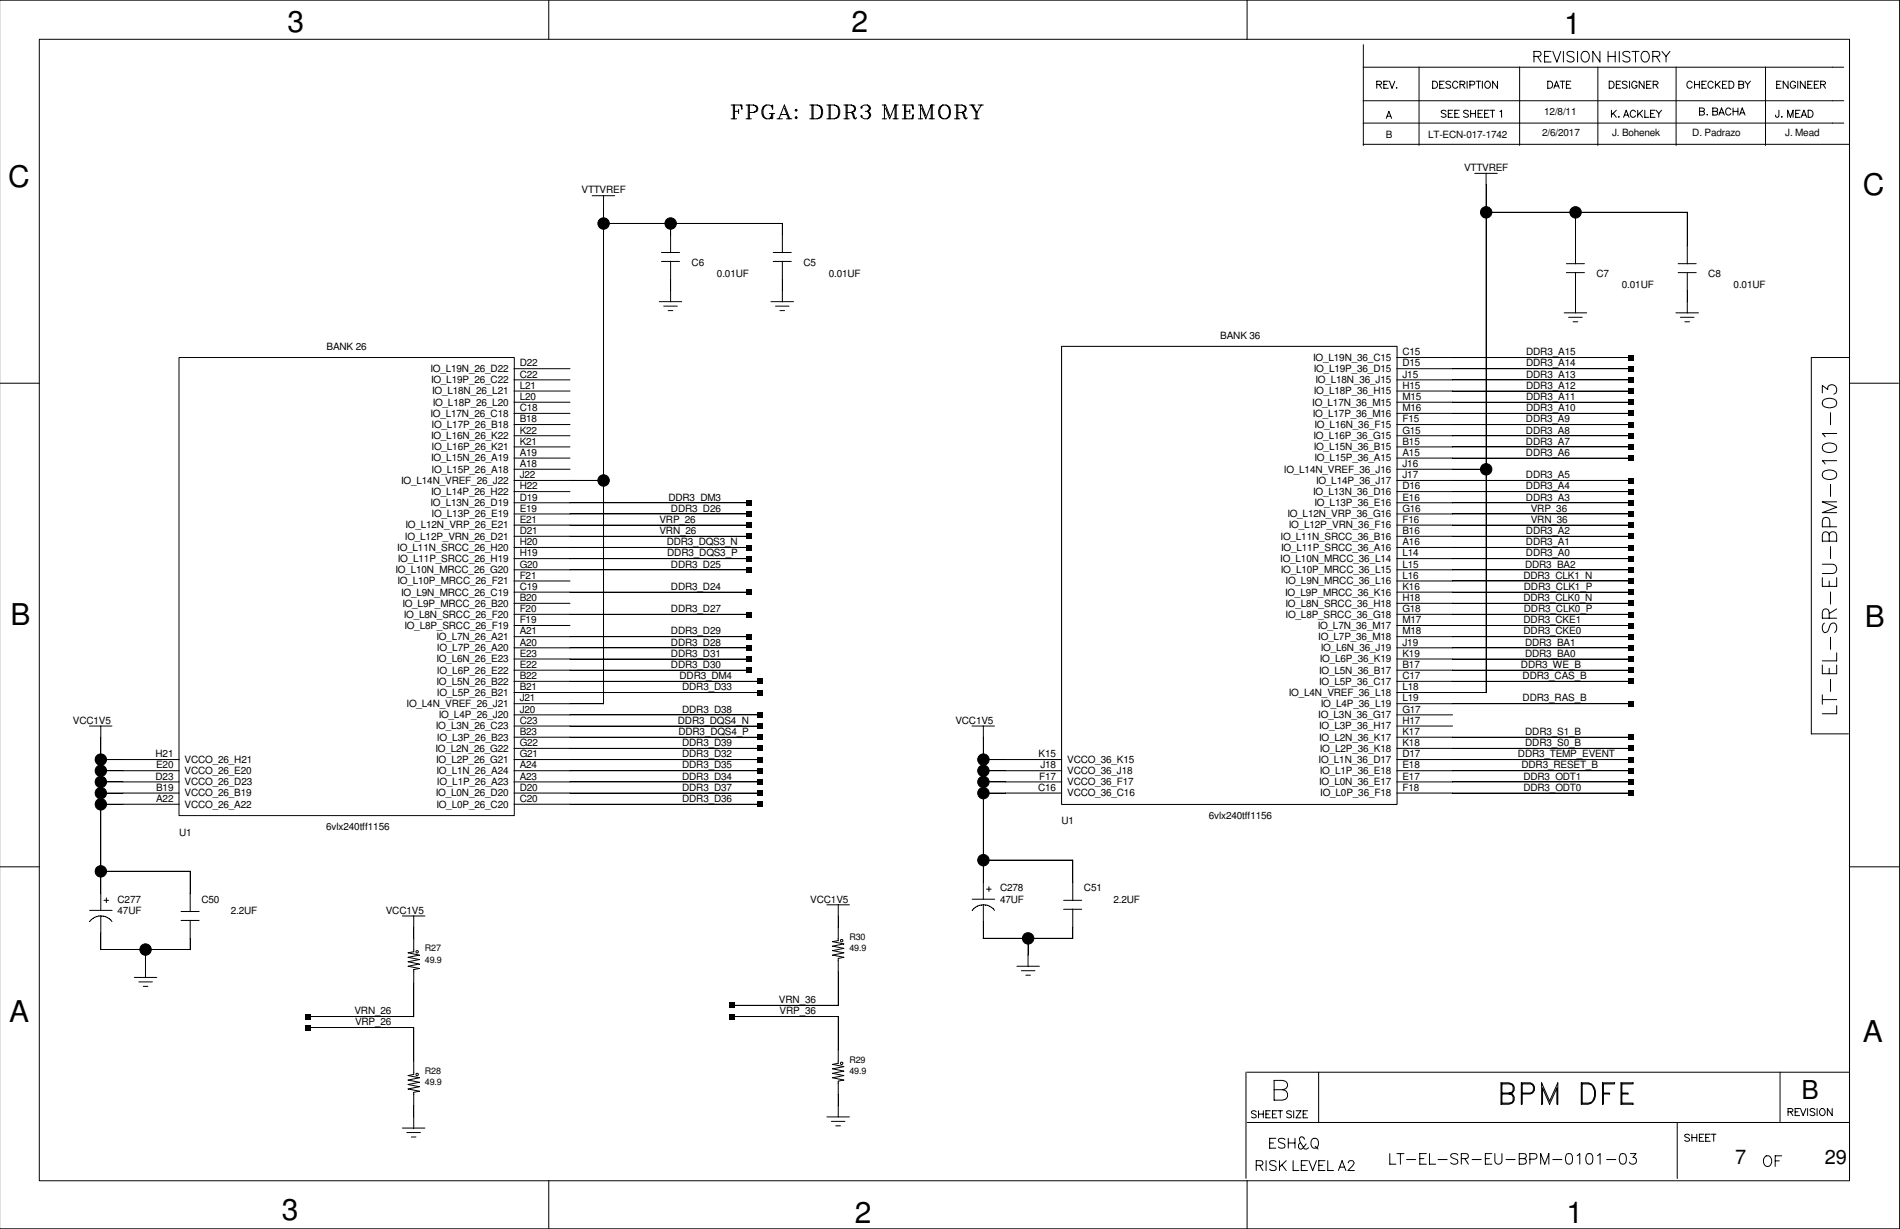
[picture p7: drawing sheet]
<svg xmlns="http://www.w3.org/2000/svg" width="432mm" height="279mm" viewBox="0 0 432 279" stroke-linecap="round" stroke-linejoin="round" font-family="sans-serif">
<path d="M.1 0h431.6v279.4h-431.6z" fill="none" stroke="#fff" stroke-width=".23"/>
<g fill="none" stroke="#000" stroke-width=".23">
<path d="M-.1 0h431.8v279.4h-431.8M8.9 8.9h411.4v259.5h-411.4zM124.7 0v9M283.4 0v9M309.8 15.3h109.2M309.8 10.2v22.9M312.9 19.2l.9-.1 .2-.3-.4-.3h-.7v1.6M313.4 19.2l.6 .9M314.5 19.2h.6M315.5 18.5h-1v1.6h1M315.8 18.5l.6 1.6 .6-1.6M317.3 20h.2z"/>
<path d="M322.5 15.2v17.9M325.6 18.5h.5a.85 .85 0 0 1 .6 .8 .85 .85 0 0 1-.6 .8h-.5zM327.2 19.2h.6M328.2 18.5h-1v1.6h1M329.7 18.7a.62 .62 0 0 0-1.1 .1l1.1 .8v.3l-.4 .2-.7-.2M331.3 18.8a.61 .61 0 0 0-.7-.3 .61 .61 0 0 0-.5 .6 .68 .68 0 0 0 .3 .8 .68 .68 0 0 0 .8 0l.1-.2M331.8 19.2l.9-.1 .2-.3-.4-.3h-.7v1.6M332.4 19.2l.5 .9M333.4 18.5v1.6M334.1 19.3l.9-.1 .2-.4-.4-.3h-.7v1.6M335.4 18.5h1.1M336 18.5v1.6"/>
<path d="M336.9 18.5v1.6M337.6 18.7a.75 .75 0 0 1 1.1 .2 .75 .75 0 0 1-.3 1.1 .75 .75 0 0 1-.9-.3 .75 .75 0 0 1 .1-1zM340.3 18.5v1.6l-1.1-1.6v1.6M345.4 15.2v17.9M348.6 12.8l1.4-.1a.59 .59 0 0 0 0-.9l-1.4-.1v2.4M349.4 12.8l.8 1.3M351 12.8h1M351.7 18.5h.6a.85 .85 0 0 1 .6 .8 .85 .85 0 0 1-.6 .8h-.6zM352.5 11.7h-1.5v2.4h1.5M352.9 11.7l.9 2.4 .9-2.4M353.4 19.6h.7M354.5 18.5h1.1"/>
<path d="M355.1 18.5v1.6M355.3 11.7v2.4M356 19.2h.6M357 18.5h-1v1.6h1M357.7 12a.92 .92 0 0 0-1.6 .2 1.57 1.57 0 0 0 1.4 .8 .61 .61 0 0 1 0 1 1.13 1.13 0 0 1-1.4-.2M358.5 11.7v2.4M359.8 11.8a1.18 1.18 0 0 1 1.4 .5 1.18 1.18 0 0 1-.3 1.5 .9 .9 0 0 1-1 .3 .9 .9 0 0 1-.6-.9 1.55 1.55 0 0 1 .5-1.4zM363.1 15.2v17.9M363.6 11.7v2.4l-1.6-2.4v2.4M365.5 12.8h1.6M365.5 11.7v2.4M365.7 18.5h.6a.85 .85 0 0 1 .5 .8 .85 .85 0 0 1-.5 .8h-.6z"/>
<path d="M367.1 11.7v2.4M367.3 19.2h.7M368 11.7v2.4M368.3 18.5h-1v1.6h1M369.8 18.7a.62 .62 0 0 0-1.1 .1l1.1 .8v.3l-.4 .2-.7-.2M370.3 18.5v1.6M370.4 12a.92 .92 0 0 0-1.6 .2 1.57 1.57 0 0 0 1.4 .8 .61 .61 0 0 1 0 1 1.13 1.13 0 0 1-1.4-.2M370.9 11.7h1.6M371.7 11.7v2.4M372 18.8a.61 .61 0 0 0-.7-.3 .61 .61 0 0 0-.5 .6 .68 .68 0 0 0 .3 .8 .68 .68 0 0 0 .8 0l.1-.4h-.4M373.4 11.8a1.18 1.18 0 0 1 1.4 .5 1.18 1.18 0 0 1-.2 1.5 .9 .9 0 0 1-1.1 .3 .9 .9 0 0 1-.5-.9 1.55 1.55 0 0 1 .4-1.4zM373.6 18.5v1.6l-1.1-1.6v1.6"/>
<path d="M374.2 19.2h.7M375.2 18.5h-1v1.6h1M375.6 12.8l1.4-.1a.59 .59 0 0 0 0-.9l-1.4-.1v2.4M375.7 19.2l.9-.1 .2-.3-.4-.3h-.7v1.6M376.3 19.2l.5 .9M376.4 12.8l.8 1.3M377.7 11.7l.9 1.1v1.3M379.5 11.7l-.9 1.1M380.9 15.2v17.9M384.6 18.8a.61 .61 0 0 0-.7-.3 .61 .61 0 0 0-.5 .6 .68 .68 0 0 0 .2 .8 .68 .68 0 0 0 .9 0l.1-.2M385.1 19.2h1.1M385.1 18.5v1.6"/>
<path d="M386.2 18.5v1.6M386.8 19.2h.6M387.8 18.5h-1v1.6h1M389.3 18.8a.61 .61 0 0 0-.7-.3 .61 .61 0 0 0-.4 .6 .68 .68 0 0 0 .2 .8 .68 .68 0 0 0 .9 0v-.2M389.8 18.5v1.6M390.2 19.1l.7 1M390.9 18.5l-1.1 1.1M391.5 19.2h.6M392.5 18.5h-1v1.6h1M392.9 18.5h.6a.85 .85 0 0 1 .6 .8 .85 .85 0 0 1-.6 .8h-.6zM395.2 19.2h.7l.3 .2 .1 .4-.4 .3h-.7v-1.6h.7l.3 .1v.5l-.3 .1M396.6 18.5l.6 .7v.9"/>
<path d="M397.8 18.5l-.6 .7M401.2 15.2v17.9M403.8 19.2h.6M404.8 18.5h-1v1.6h1M406.4 18.5v1.6l-1.1-1.6v1.6M408.1 18.8a.61 .61 0 0 0-.8-.3 .61 .61 0 0 0-.4 .6 .68 .68 0 0 0 .2 .8 .68 .68 0 0 0 .9 0l.1-.4h-.4M408.6 18.5v1.6M410.3 18.5v1.6l-1.1-1.6v1.6M410.8 19.2h.7M411.9 18.5h-1.1v1.6h1.1M412.3 19.2h.7M413.3 18.5h-1v1.6h1"/>
<path d="M413.8 19.2l.9-.1 .2-.3-.4-.3h-.7v1.6M414.3 19.2l.6 .9M166.2 23.9h2.4v.9l-.2-.9M166.2 27h1.2M166.7 23.9v3.1M166.9 25.3h1M166.9 23.9v3.1M167.9 24.8v1M169.5 23.9h1.7l.8 .2 .2 .5-.2 .7-.8 .3h-.9M169.5 27h1.3M170.1 23.9v3.1M170.3 23.9v3.1"/>
<path d="M171.2 23.9l.5 .2 .3 .5-.3 .7-.5 .3M174.1 23.9a2 2 0 0 0 0 3.1M174.8 25.8h1.3M175.3 26.3l-.5 .7M175.3 24.1l.3-.2v.9l-.3-.7a1.45 1.45 0 0 0-1.7 .1 1.45 1.45 0 0 0-.5 1.6 1.36 1.36 0 0 0 2.2 1M175.3 25.8v1.2M175.6 25.8v1.2M176.6 27h1.2M177 27l1.3-3.1 1.2 3.1M177.5 26h1.2M178.3 24.6l.9 2.4M178.7 27h1.3"/>
<path d="M180.7 26.8l.2-.3 .3 .3-.3 .2zM180.7 25.1l.2-.3 .3 .3-.3 .2zM184 23.9h1.7a1.41 1.41 0 0 1 1.2 1.9l-.4 1-.8 .2h-1.7M184.5 23.9v3.1M184.8 23.9v3.1M185.7 23.9a1.41 1.41 0 0 1 1 1.9l-.2 .7-.8 .5M187.9 23.9h1.7a1.41 1.41 0 0 1 1.2 1.9l-.4 1-.8 .2h-1.7M188.4 23.9v3.1M188.7 23.9v3.1M189.6 23.9a1.41 1.41 0 0 1 1 1.9l-.2 .7-.8 .5M191.8 23.9h1.7l.7 .2 .2 .5-.2 .7-.7 .3h-1M191.8 27h1.2"/>
<path d="M192.3 23.9v3.1M192.5 23.9v3.1M193.5 25.6l.5 .2 .4 1.2M193.5 25.6l.7 1.4 .5-.2M193.5 23.9l.5 .2 .2 .5-.2 .7-.5 .3M195.9 24.3v.3h-.2v-.3a1.31 1.31 0 0 1 2.2 .3l-.3 .5-.5 .2M196.6 25.3a.95 .95 0 0 1 1.3 1l-.3 .5a1.42 1.42 0 0 1-1.9-.3v-.2h.2v.2M197.1 25.3l.5 .7-.5 1M197.1 23.9l.5 .7-.5 .7M200.5 27h1M200.5 23.9h.8l.9 2.4M201 23.9v3.1"/>
<path d="M202.9 27h1.2M203.4 23.9h.7M203.4 23.9v3.1M203.4 23.9l-1.2 3.1-.9-2.4M203.7 23.9v3.1M205.1 27h2.4v-1l-.2 1M205.1 23.9h2.4v.9l-.2-.9M205.6 23.9v3.1M205.8 25.3h1M205.8 23.9v3.1M206.8 24.8v1M208.7 27h1"/>
<path d="M208.7 23.9h.8l.9 2.4M209.2 23.9v3.1M211.2 27h1.1M211.6 23.9h.7M211.6 23.9v3.1M211.6 23.9l-1.2 3.1-.9-2.4M211.9 23.9v3.1M213.6 24.3a1.43 1.43 0 0 1 1.8-.3 1.43 1.43 0 0 1 .6 1.8 1.4 1.4 0 0 1-1.8 1.2 1.4 1.4 0 0 1-.9-1.9zM214.3 23.9a2 2 0 0 0 0 3.1M215 23.9a1.93 1.93 0 0 1 0 3.1M216.9 23.9h1.7l.8 .2 .2 .5-.2 .7-.8 .3h-.9M216.9 27h1.2"/>
<path d="M217.4 23.9v3.1M217.7 23.9v3.1M218.6 25.6l.5 .2 .5 1.2M218.6 25.6l.8 1.4 .4-.2M218.6 23.9l.5 .2 .3 .5-.3 .7-.5 .3M220.3 23.9h1.3M220.8 23.9l1 1.7v1.4M221.1 23.9l.9 1.7M221.3 27h1.2M222.3 23.9h1.2M223 23.9l-1 1.7v1.4M309.8 28h109.2"/>
<path d="M309.8 22.9h109.2M309.8 32.8h110.5M315 26.9l.6-1.6 .7 1.6M315.3 26.4h.7M328.6 25.3a.62 .62 0 0 0-1.1 .1l1.1 .8v.3l-.3 .2-.8-.2M329.1 25.8h.7M330.2 25.1h-1.1v1.6h1.1M330.6 25.8h.7M331.6 25.1h-1v1.6h1M333.7 25.3a.62 .62 0 0 0-1.1 .1l1.1 .8v.3l-.4 .2-.7-.2M334.2 25.8h1.1M334.2 25.1v1.6"/>
<path d="M335.2 39.4h5.1M335.3 25.1v1.6M335.9 25.8h.6M336.9 25.1h-1v1.6h1M337.4 25.8h.6M337.7 39.4v118.1M338.4 25.1h-1v1.6h1M338.6 25.1h1.1M339.2 25.1v1.6M340.9 25.4l.3-.3v1.6M353.1 20.1l.6-1.6 .7 1.6M366.2 25.1v1.6"/>
<path d="M366.6 25.7l.7 1M367.3 25.1l-1.1 1.1M367.8 26.6h.2zM369 26.7l.6-1.6 .6 1.6M369.2 26.2h.8M371.7 25.4a.61 .61 0 0 0-.7-.3 .61 .61 0 0 0-.5 .6 .68 .68 0 0 0 .2 .8 .68 .68 0 0 0 .9 0l.1-.2M372.2 25.1v1.6M372.6 25.7l.7 1M373.3 25.1l-1.1 1.1M373.8 25.1v1.6h.9M375.1 25.8h.7M376.1 25.1h-1v1.6h1"/>
<path d="M376.4 25.1l.6 .7v.9M377.6 25.1l-.6 .7M386.2 25.3h.8l.3 .2v.4l-.3 .3h-.8v-1.6h.8l.3 .1v.3l-.3 .3M387.9 26.1h.2zM389.3 25.3h.7l.3 .2 .1 .4-.4 .3h-.7v-1.6h.7l.3 .1v.5l-.3 .1M390.7 26.2l.5-1.6 .7 1.6M390.9 25.7h.7M393.4 24.9a.61 .61 0 0 0-.7-.4 .61 .61 0 0 0-.5 .7 .68 .68 0 0 0 .2 .8 .68 .68 0 0 0 .9 0l.1-.2M393.9 24.6v1.6M393.9 25.3h1.1M395 24.6v1.6M395.4 26.2l.5-1.6 .7 1.6"/>
<path d="M395.6 25.7h.7M404.3 25.1l-.1 1.4-.2 .2-.4-.2-.1-.3M404.9 26.6h.1zM406.3 26.7v-1.6l.6 1.6 .6-1.6v1.6M408.1 25.8h.6M409.1 25.1h-1v1.6h1M409.4 26.7l.6-1.6 .6 1.6M409.6 26.2h.7M410.9 25.1h.6a.85 .85 0 0 1 .5 .8 .85 .85 0 0 1-.5 .8h-.6zM134.6 44.5h5.1M137.1 50.8h40.7v6.6M137.2 44.4v115.6h-20.4"/>
<path d="M150.3 59.4h4.1M150.3 57.4h4.1M152.4 50.8v6.6M152.4 59.4v9.2M175.7 59.4h4.1M175.7 57.4h4.1M177.8 59.4v9.2M337.7 48.3h45.8v11.7M356 59.9h4.1M358.1 48.3v11.7M381.4 59.9h4.1M149.8 68.6h5.1"/>
<path d="M150.8 69.6h3.1M151.8 70.6h1.1M175.2 68.6h5.1M176.2 69.6h3.1M177.2 70.6h1.1M241.3 78.7h76.2v104.2h-76.2zM355.5 71.1h5.1M356 62h4.1M356.5 72.1h3.1M357.5 73.2h1.1M358.1 61.9v9.3M380.9 71.1h5.1"/>
<path d="M381.4 62h4.1M381.9 72.1h3.1M382.9 73.2h1.1M383.5 61.9v9.3M-.1 87.1h9.1M40.7 81.3h76.2v104.1h-76.2zM116.8 99.1h12.7M116.8 96.5h12.7M116.8 94h12.7M116.8 91.4h12.7M116.8 88.9h12.7M116.8 86.4h12.7"/>
<path d="M116.8 83.8h12.7M317.4 81.3h53.4M317.4 99.1h53.4M317.4 96.5h53.4M317.4 94h53.4M317.4 91.4h53.4M317.4 88.9h53.4M317.4 86.4h53.4M317.4 83.8h53.4M414.1 89.3v-1.7l1.3 1a1.05 1.05 0 0 1 1.2-1.2 1.05 1.05 0 0 1 .8 1.5l-.2 .4-.4 .3M414.3 91a2.48 2.48 0 0 1 2.9 0 1.01 1.01 0 0 1-.4 1.5 2.58 2.58 0 0 1-2.5-.3l-.2-.4zM416 93.8v2.8"/>
<path d="M417.4 98.6h-3.3l.7 .7M420.3 87.1h11.2M420.3 81.3h-8.7v85.6M116.8 119.4h53.4M116.8 116.8h53.4M116.8 114.3h53.4M116.8 111.8h12.7M116.8 109.2h20.4M116.8 106.7h12.7M116.8 104.1h12.7M116.8 101.6h12.7M317.4 119.4h53.4"/>
<path d="M317.4 116.8h53.4M317.4 114.3h53.4M317.4 111.8h53.4M317.4 109.2h53.4M317.4 106.7h20.3M317.4 104.1h53.4M317.4 101.6h53.4M414.3 107.3a2.48 2.48 0 0 1 2.9 0 1.01 1.01 0 0 1-.4 1.5 2.58 2.58 0 0 1-2.5-.3l-.2-.4zM414.3 101.2a2.48 2.48 0 0 1 2.9 0 1.01 1.01 0 0 1-.4 1.5 2.58 2.58 0 0 1-2.5-.3l-.2-.5zM415.8 119.8l-.1-1.9a.88 .88 0 0 0-.9-.3 .88 .88 0 0 0-.7 .8v1.4h3.3M416 110.1v2.8M417.4 104.7h-3.3l.7 .8"/>
<path d="M417.4 114.1h-3.3l3.3 1.2-3.3 1.2h3.3M116.8 139.7h53.4M116.8 137.2h12.7M116.8 134.6h53.4M116.8 132.1h12.7M116.8 129.5h53.4M116.8 127h53.4M116.8 124.5h53.4M116.8 121.9h53.4M317.4 139.7h53.4M317.4 137.2h53.4M317.4 134.6h53.4"/>
<path d="M317.4 132.1h53.4M317.4 129.5h53.4M317.4 127h53.4M317.4 124.5h53.4M317.4 121.9h53.4M414.1 128.3h2.4a1.07 1.07 0 0 1 .9 1 1.07 1.07 0 0 1-.9 1.1h-2.4M414.1 131.3v2h3.3v-2M415.7 121.7l-.2-.5a.76 .76 0 0 0-1.2 0l-.2 .5v1.3h3.3v-1.3a.85 .85 0 0 0-.8-.8 .85 .85 0 0 0-.9 .8v1.3M415.7 132.1v1.2M416 124.2v2.8M416 134.6v2.7M417.4 138.4l-1.7 1.1"/>
<path d="M116.8 157.4h55.9M116.8 154.9h55.9M116.8 152.4h53.4M116.8 149.8h53.4M116.8 147.3h53.4M116.8 144.7h53.4M116.8 142.2h12.7M317.4 160h53.4M317.4 157.4h20.3M317.4 154.9h53.4M317.4 152.4h53.4M317.4 149.8h53.4"/>
<path d="M317.4 147.3h53.4M317.4 144.7h53.4M317.4 142.2h53.4M414.1 151.2v2h3.3v-2M414.1 159h3.3M414.1 157.9v2.2M414.6 141.6a1.41 1.41 0 0 0 0 2.2 .86 .86 0 0 0 .9-.6l.3-.9a.8 .8 0 0 1 .6-.6 .8 .8 0 0 1 .8 .2 1.46 1.46 0 0 1-.3 1.9M415.7 140.5v-1.3l-.2-.5a.76 .76 0 0 0-1.2 0l-.2 .5v1.3h3.3M415.7 151.9v1.3M416 144.9v2.7M416 154.4v2.8M417.4 148.4v1.8h-3.3"/>
<path d="M20.3 165.1h5.1M22.9 177.8h17.8M22.9 175.2h17.8M22.9 172.7h17.8M22.9 165v42M116.8 165.1h55.9M116.8 177.8h55.9M116.8 175.2h55.9M116.8 172.7h55.9M116.8 170.1h55.9M116.8 167.6h55.9M116.8 162.5h55.9"/>
<path d="M220.9 165.1h5.1M223.4 177.8h17.9M223.4 175.2h17.9M223.4 172.7h17.9M223.5 165v39.5M317.4 165.1h12.7M317.4 177.8h53.4M317.4 175.2h53.4M317.4 172.7h53.4M317.4 170.1h53.4M317.4 167.6h53.4M317.4 162.5h12.7"/>
<path d="M411.6 166.8h8.5M417.4 160.4v1.9h-3.3M-.1 197.1h9.1M22.9 198.1h20.3v9.2M22.9 182.8h17.8M22.9 180.3h17.8M116.8 182.8h55.9M116.8 180.3h55.9M223.4 195.5h20.4v9.2M223.4 180.3h17.9M317.4 180.3h53.4M420.3 197.1h11.4"/>
<path d="M20.4 207h5.1M22.4 208.2h.5a3.1 3.1 0 0 1 2.5 1.3M22.5 208.2l-1 .3-1.1 1M22.9 215.9h20.3M22.9 208.2v7.7M23.6 204.7h1.1M24.2 204.1v1.1M33.1 215.9v6.3M41.1 209.3h4.2M41.1 207.2h4.2M43.2 209.2v6.7M91.4 208.2h5.2"/>
<path d="M94 208.2v8.2M94 216.4l-1.2 .2 2.5 .5-2.5 .5 2.5 .5-2.5 .6 2.5 .5-2.5 .5 2.5 .5-1.3 .2v10.7M187.9 205.7h5.1M190.5 205.7v8.2M190.5 213.8l-1.3 .3 2.6 .5-2.6 .5 2.6 .5-2.6 .5 2.6 .5-2.6 .5 2.6 .5-1.3 .3v10.7M220.9 204.4h5.2M220.9 207a3.2 3.2 0 0 1 5.1 0M223.5 205.7v7.7l20.3-.1v-6.6M224.2 202.1h1.1M224.7 201.6v1M231.1 219.7h5.1M233.6 213.3v6.4"/>
<path d="M241.7 206.7h4.1M241.7 204.7h4.1M30.5 222.2h5.1M31.5 223.2h3.1M32.6 224.2h1M69.8 233.6h24.2v10.7M69.8 231.1h24.2M166.3 231.1h24.2v10.7l-1.3 .2 2.6 .5-2.6 .5 2.6 .5-2.6 .5 2.6 .5-2.6 .5 2.6 .5-1.3 .3v8.2M166.3 228.6h24.2M232.1 220.7h3.1M233.1 221.7h1.1M91.4 256.5h5.2"/>
<path d="M92.5 257.5h3M93.5 258.5h1M94 244.3l-1.2 .2 2.5 .5-2.5 .5 2.5 .5-2.5 .5 2.5 .6-2.5 .5 2.5 .5-1.3 .2v8.2M187.9 253.9h5.1M188.9 254.9h3.1M189.9 255.9h1.1M283.2 243.7v24.2M283.4 255.2h136.9M283.4 243.8h136.9M285.5 252.8a.62 .62 0 0 0-1.1 .1l1.1 .8v.2l-.4 .2-.7-.2M286 252.5v1.6M286 253.3h1.1"/>
<path d="M287.1 252.5v1.6M287.7 253.3h.6M288.5 259.8h.9M288.7 252.5h-1v1.6h1M289.2 253.3h.6M289.6 247.7h1.9a1.19 1.19 0 0 1 1.1 1.2 1.19 1.19 0 0 1-1.1 1.2h-1.9v-4.5h1.9l.6 .2a.98 .98 0 0 1 0 1.7l-.6 .2M289.9 258.8h-1.4v2.2h1.4M290.2 252.5h-1v1.6h1M290.4 252.5h1.1M291 252.5v1.6M292 259.1a.85 .85 0 0 0-1.5 .2l.2 .3 1.1 .5a.56 .56 0 0 1 0 .8 1.08 1.08 0 0 1-1.3-.2M292.8 259.8h1.5"/>
<path d="M292.8 258.8v2.2M293.5 252.8a.62 .62 0 0 0-1.1 .1l1.1 .8v.2l-.4 .2-.7-.2M294 252.5v1.6M294.3 258.8v2.2M294.6 252.5h1.1l-1.1 1.6h1.1M295.5 259.8l-.4 .5v.5l.4 .4 .6-.2 .7-.9M296.2 253.3h.6M296.5 259l-.5-.6h-.3l-.4 .4 .1 .7 1 1.7h.5l.5-.3M297.2 252.5h-1v1.6h1M298.2 259.1a.83 .83 0 0 1 .9-.3 .83 .83 0 0 1 .5 .8 .99 .99 0 0 1-.2 1.1 .99 .99 0 0 1-1 .2 1.46 1.46 0 0 1-.2-1.8zM299.7 243.8v11.4M341.3 248.5h1.6a1.27 1.27 0 0 1 1.2 .9 1.27 1.27 0 0 1-.4 1.4l-.8 .2h-1.8v-4.8h1.8a1.29 1.29 0 0 1 1.2 .9 1.29 1.29 0 0 1-.4 1.4l-.8 .2"/>
<path d="M342.9 248.5l.8-.3 .2-.4v-.7l-.2-.5-.8-.2h-1.6v4.4h1.6l.8-.2 .2-.5v-.7l-.2-.4-.8-.3h-1.6M345.9 248.5h1.9l.5-.3 .2-.4v-.7l-.2-.5-.5-.2h-1.9v4.6h-.2v-4.8h2.1a1.31 1.31 0 0 1 1 1.2 1.31 1.31 0 0 1-1 1.3h-1.9M350.4 246.2l1.8 4.1 1.8-4.1v4.8h-.2v-3.6l-1.6 3.6-1.6-3.6v3.6h-.2zM359.4 246.2h1.6a2.64 2.64 0 0 1 1.1 4.1l-.4 .5-.7 .2h-1.6zM359.6 246.4h1.4a1.62 1.62 0 0 1 1.4 1.6 2.93 2.93 0 0 1-.7 2.6l-.7 .2h-1.4zM364.2 246.2h2.7v.2h-2.5v4.6h-.2zM364.4 248.5h1.4v.2h-1.4M368.4 246.2h2.7v.2h-2.5v4.4h2.5v.2h-2.7zM368.6 248.5h1.4v.2h-1.4M381.2 255.2v12.7M384 258.1a.62 .62 0 0 0-1.1 .1l1.1 .8v.2l-.4 .3-.7-.3M384.5 257.9v1.6"/>
<path d="M384.5 258.6h1.1M385.6 257.9v1.6M386.2 258.6h.6M387.2 257.9h-1v1.6h1M387.6 258.6h.7M388.7 257.9h-1.1v1.6h1.1M388.9 257.9h1.1M389.5 257.9v1.6M404.5 243.8v11.2M406.4 252.8l.9-.1 .2-.4-.4-.3h-.7v1.6M406.9 252.8l.6 .8M408 252.8h.6"/>
<path d="M409 252h-1v1.6h1M409.2 252l.6 1.6 .6-1.6M410.8 252v1.6M412.5 252.3a.62 .62 0 0 0-1.1 .1l1.1 .8v.2l-.4 .2-.7-.2M413 252v1.6M413.7 252.3a.75 .75 0 0 1 1.1 .2 .75 .75 0 0 1-.4 1 .75 .75 0 0 1-.9-.3 .75 .75 0 0 1 .2-.9zM416.4 252v1.6l-1.1-1.6v1.6M124.7 268.4v11M283.4 268.4v11M285.5 264.9h1a.58 .58 0 0 0 .5-.6l-.2-.4h-1.3v2.2M286.3 264.9l.7 1.2M287.7 263.9v2.2"/>
<path d="M290 264.2a.85 .85 0 0 0-1.5 .2l.3 .3 1 .4a.56 .56 0 0 1 0 .9 1.08 1.08 0 0 1-1.3-.2M290.8 263.9v2.2M291.3 264.8l1 1.3M292.3 263.9l-1.5 1.4M293.9 263.9v2.2h1.3M295.7 264.9h.9M297.1 263.9h-1.4v2.2h1.4M297.5 263.9l.8 2.2 .9-2.2M298.9 260.6l.7 .6M299.7 264.9h.9M301.1 263.9h-1.4v2.2h1.4M301.8 263.9v2.2h1.3"/>
<path d="M304.2 266.1l.8-2.2 .9 2.2M304.5 265.3h1.1M306.4 264.4l.4-.5h.7a.51 .51 0 0 1 .1 .8l-1.3 1.4h1.5M315.8 262.3v2.4h1.4M317.5 262.3h1.6M318.3 262.3v2.4M319.7 263.6h2M322.7 263.4h.9M324.1 262.3h-1.4v2.4h1.4M324.9 262.3v2.4h1.4M326.8 263.6h2.1M331.3 262.6a.92 .92 0 0 0-1.6 .2 1.57 1.57 0 0 0 1.4 .8 .61 .61 0 0 1 0 .9 1.13 1.13 0 0 1-1.4-.2"/>
<path d="M332.1 263.4l1.4-.1a.59 .59 0 0 0 0-1h-1.4v2.4M332.9 263.4l.8 1.3M334.6 263.6h2M337.6 263.4h.9M339 262.3h-1.4v2.4h1.4M339.7 262.3v1.7a.81 .81 0 0 0 .8 .7 .81 .81 0 0 0 .8-.7v-1.7M342.3 263.6h2M345.3 263.4l1.4 .1a.67 .67 0 0 1 0 1l-1.4 .2v-2.4h1.4a.61 .61 0 0 1 0 1l-.4 .1M347.7 263.5h1a.67 .67 0 0 0 .6-.4 .67 .67 0 0 0-.2-.8h-1.4v2.4M350.1 264.7v-2.4l1 2.4 .9-2.4v2.4M352.9 263.6h2.1M356.1 262.3a.86 .86 0 0 1 1.2 .4 2.14 2.14 0 0 1-.3 1.8 .77 .77 0 0 1-1.1-.3 2.01 2.01 0 0 1 .2-1.9z"/>
<path d="M358.4 262.7l.6-.4v2.4M360.7 262.3a.86 .86 0 0 1 1.2 .4 2.14 2.14 0 0 1-.2 1.8 .77 .77 0 0 1-1.2-.3 2.01 2.01 0 0 1 .2-1.9zM363.1 262.7l.5-.4v2.4M365.1 263.6h2.1M368.3 262.3a.86 .86 0 0 1 1.2 .4 2.14 2.14 0 0 1-.2 1.8 .77 .77 0 0 1-1.2-.3 2.01 2.01 0 0 1 .2-1.9zM370.5 262.3h1.3l-.7 .8a.82 .82 0 0 1 .6 1.4 .82 .82 0 0 1-1.4-.3M401.2 262.8a1.18 1.18 0 0 1 1.4 .6 1.18 1.18 0 0 1-.2 1.4 .9 .9 0 0 1-1 .3 .9 .9 0 0 1-.6-.9 1.55 1.55 0 0 1 .4-1.4zM403.4 263.9h1M404.9 262.8h-1.5v2.4"/>
<circle cx="137.2" cy="50.8" r="1.3"/>
<circle cx="152.4" cy="50.8" r="1.3"/>
<circle cx="337.8" cy="48.3" r="1.3"/>
<circle cx="358.1" cy="48.3" r="1.3"/>
<circle cx="137.2" cy="109.2" r="1.3"/>
<circle cx="337.8" cy="106.7" r="1.3"/>
<circle cx="22.9" cy="172.7" r="1.3"/>
<circle cx="22.9" cy="177.8" r="1.3"/>
<circle cx="22.9" cy="175.2" r="1.3"/>
<circle cx="223.5" cy="177.8" r="1.3"/>
<circle cx="223.5" cy="175.2" r="1.3"/>
<circle cx="223.5" cy="172.7" r="1.3"/>
<circle cx="22.9" cy="180.3" r="1.3"/>
<circle cx="22.9" cy="182.9" r="1.3"/>
<circle cx="22.9" cy="198.1" r="1.3"/>
<circle cx="223.5" cy="180.3" r="1.3"/>
<circle cx="223.5" cy="195.6" r="1.3"/>
<circle cx="33.1" cy="215.9" r="1.3"/>
<circle cx="94.8" cy="216.4" r=".29"/>
<circle cx="191.3" cy="213.8" r=".29"/>
<circle cx="233.7" cy="213.3" r="1.3"/>
<circle cx="94.8" cy="244.3" r=".29"/>
<circle cx="191.3" cy="241.7" r=".29"/>
</g>
<g fill="#000">
<path d="M370.1 95.9h1.3v1.3h-1.3zM370.1 88.3h1.3v1.3h-1.3zM370.1 85.7h1.3v1.3h-1.3zM370.1 83.2h1.3v1.3h-1.3zM370.1 80.6h1.3v1.4h-1.3zM370.1 98.4h1.3v1.3h-1.3zM370.1 90.8h1.3v1.3h-1.3zM370.1 93.3h1.3v1.4h-1.3zM169.5 116.2h1.4v1.3h-1.4zM169.5 113.7h1.4v1.3h-1.4zM169.5 118.7h1.4v1.4h-1.4zM370.1 111.1h1.3v1.3h-1.3z"/>
<path d="M370.1 103.5h1.3v1.3h-1.3zM370.1 101h1.3v1.3h-1.3zM370.1 113.7h1.3v1.3h-1.3zM370.1 108.6h1.3v1.3h-1.3zM370.1 118.7h1.3v1.4h-1.3zM370.1 116.2h1.3v1.3h-1.3zM169.5 134h1.4v1.3h-1.4zM169.5 128.9h1.4v1.3h-1.4zM169.5 139.1h1.4v1.2h-1.4zM169.5 126.4h1.4v1.3h-1.4zM169.5 123.8h1.4v1.3h-1.4zM169.5 121.3h1.4v1.3h-1.4z"/>
<path d="M370.1 126.4h1.3v1.3h-1.3zM370.1 123.8h1.3v1.3h-1.3zM370.1 121.3h1.3v1.3h-1.3zM370.1 139.1h1.3v1.2h-1.3zM370.1 136.5h1.3v1.3h-1.3zM370.1 134h1.3v1.3h-1.3zM370.1 131.4h1.3v1.4h-1.3zM370.1 128.9h1.3v1.3h-1.3zM169.5 146.6h1.4v1.4h-1.4zM169.5 144.1h1.4v1.3h-1.4zM169.5 151.7h1.4v1.3h-1.4zM169.5 149.2h1.4v1.3h-1.4z"/>
<path d="M172.1 156.8h1.3v1.3h-1.3zM172.1 154.3h1.3v1.3h-1.3zM370.1 144.1h1.3v1.3h-1.3zM370.1 141.6h1.3v1.3h-1.3zM370.1 154.3h1.3v1.3h-1.3zM370.1 151.7h1.3v1.3h-1.3zM370.1 159.3h1.3v1.4h-1.3zM370.1 149.2h1.3v1.3h-1.3zM370.1 146.6h1.3v1.4h-1.3zM172.1 174.6h1.3v1.3h-1.3zM172.1 169.5h1.3v1.3h-1.3zM172.1 177.1h1.3v1.3h-1.3z"/>
<path d="M172.1 161.9h1.3v1.3h-1.3zM172.1 179.7h1.3v1.3h-1.3zM172.1 172h1.3v1.4h-1.3zM172.1 164.4h1.3v1.3h-1.3zM172.1 167h1.3v1.3h-1.3zM370.1 172h1.3v1.4h-1.3zM370.1 169.5h1.3v1.3h-1.3zM370.1 167h1.3v1.3h-1.3zM370.1 177.1h1.3v1.3h-1.3zM370.1 179.7h1.3v1.3h-1.3zM370.1 174.6h1.3v1.3h-1.3zM172.1 182.2h1.3v1.3h-1.3z"/>
<path d="M69.3 233h1.3v1.3h-1.3zM69.3 230.5h1.3v1.3h-1.3zM165.7 227.9h1.3v1.3h-1.3zM165.7 230.5h1.3v1.3h-1.3z"/>
</g>
<g fill="#000">
<circle cx="137.2" cy="50.8" r="1.31"/>
<circle cx="152.4" cy="50.8" r="1.31"/>
<circle cx="337.7" cy="48.3" r="1.31"/>
<circle cx="358.1" cy="48.3" r="1.31"/>
<circle cx="137.2" cy="109.2" r="1.31"/>
<circle cx="337.7" cy="106.7" r="1.31"/>
<circle cx="22.9" cy="172.7" r="1.31"/>
<circle cx="22.9" cy="175.2" r="1.31"/>
<circle cx="22.9" cy="177.8" r="1.31"/>
<circle cx="223.5" cy="175.2" r="1.31"/>
<circle cx="223.5" cy="172.7" r="1.31"/>
<circle cx="223.5" cy="177.8" r="1.31"/>
<circle cx="22.9" cy="180.3" r="1.31"/>
<circle cx="22.9" cy="182.8" r="1.31"/>
<circle cx="22.9" cy="198.1" r="1.31"/>
<circle cx="223.5" cy="180.3" r="1.31"/>
<circle cx="223.5" cy="195.5" r="1.31"/>
<circle cx="33.1" cy="215.9" r="1.31"/>
<circle cx="233.6" cy="213.3" r="1.31"/>
</g>
<g font-size="6.8">
<text x="65.3" y="7.2">3</text>
<text x="193.5" y="7.2">2</text>
<text x="355.5" y="7.7">1</text>
<text x="1.9" y="42.5">C</text>
<text x="423.3" y="44.3">C</text>
<text x="2.4" y="142">B</text>
<text x="423.8" y="142.5">B</text>
<text x="2.1" y="232.4">A</text>
<text x="423.3" y="236.9">A</text>
<text x="64.1" y="277.3">3</text>
<text x="194.3" y="278.1">2</text>
<text x="356" y="278.1">1</text>
</g>
<text font-size="5.9" x="409.4" y="249.8">B</text>
<g font-size="4.5">
<text x="394.4" y="264.6">7</text>
<text x="414.7" y="264.6">29</text>
</g>
<g font-size="2.3">
<text x="350.9" y="26.2">12/8/11</text>
<text x="315" y="31.3">B</text>
<text x="324.6" y="31.3">LT-ECN-017-1742</text>
<text x="350.5" y="31">2/6/2017</text>
<text x="366.4" y="31">J. Bohenek</text>
<text x="384.6" y="31">D. Padrazo</text>
<text x="405.7" y="31">J. Mead</text>
<text x="332.7" y="38.9">VTTVREF</text>
<text x="132.2" y="44">VTTVREF</text>
<text x="157.2" y="60.5">C6</text>
<text x="162.9" y="63">0.01UF</text>
<text x="182.6" y="60.5">C5</text>
<text x="188.3" y="63">0.01UF</text>
<text x="362.8" y="63">C7</text>
<text x="368.6" y="65.5">0.01UF</text>
<text x="388.2" y="63">C8</text>
<text x="394" y="65.5">0.01UF</text>
<text x="277.3" y="77">BANK 36</text>
<text x="74.2" y="79.5">BANK 26</text>
<text x="118.1" y="83.3">D22</text>
<text x="298.4" y="82">IO_L19N_36_C15</text>
<text x="318.7" y="80.8">C15</text>
<text x="318.7" y="83.3">D15</text>
<text x="346.8" y="83.3">DDR3_A14</text>
<text x="346.8" y="80.8">DDR3_A15</text>
<text x="97.8" y="84.6">IO_L19N_26_D22</text>
<text x="98" y="87.1">IO_L19P_26_C22</text>
<text x="98.2" y="89.7">IO_L18N_26_L21</text>
<text x="118.1" y="85.9">C22</text>
<text x="118.1" y="88.4">L21</text>
<text x="298.6" y="89.7">IO_L18P_36_H15</text>
<text x="298.6" y="84.6">IO_L19P_36_D15</text>
<text x="299" y="87.1">IO_L18N_36_J15</text>
<text x="318.7" y="85.9">J15</text>
<text x="318.7" y="88.4">H15</text>
<text x="346.8" y="88.4">DDR3_A12</text>
<text x="346.8" y="85.9">DDR3_A13</text>
<text x="97.8" y="94.7">IO_L17N_26_C18</text>
<text x="98.3" y="92.2">IO_L18P_26_L20</text>
<text x="118.1" y="90.9">L20</text>
<text x="118.1" y="93.5">C18</text>
<text x="298.2" y="92.2">IO_L17N_36_M15</text>
<text x="298.4" y="94.7">IO_L17P_36_M16</text>
<text x="318.7" y="90.9">M15</text>
<text x="318.7" y="93.5">M16</text>
<text x="346.8" y="90.9">DDR3_A11</text>
<text x="346.8" y="93.5">DDR3_A10</text>
<text x="98" y="99.8">IO_L16N_26_K22</text>
<text x="98.1" y="97.3">IO_L17P_26_B18</text>
<text x="118.1" y="96">B18</text>
<text x="118.1" y="98.6">K22</text>
<text x="118.1" y="101.1">K21</text>
<text x="298.5" y="99.8">IO_L16P_36_G15</text>
<text x="298.7" y="97.3">IO_L16N_36_F15</text>
<text x="318.7" y="96">F15</text>
<text x="318.7" y="98.6">G15</text>
<text x="318.7" y="101.1">B15</text>
<text x="346.8" y="96">DDR3_A9</text>
<text x="346.8" y="98.6">DDR3_A8</text>
<text x="346.8" y="101.1">DDR3_A7</text>
<text x="98" y="104.9">IO_L15N_26_A19</text>
<text x="98.1" y="107.4">IO_L15P_26_A18</text>
<text x="98.1" y="102.4">IO_L16P_26_K21</text>
<text x="118.1" y="103.6">A19</text>
<text x="118.1" y="106.2">A18</text>
<text x="291.8" y="107.4">IO_L14N_VREF_36_J16</text>
<text x="298.6" y="102.4">IO_L15N_36_B15</text>
<text x="298.7" y="104.9">IO_L15P_36_A15</text>
<text x="318.7" y="103.6">A15</text>
<text x="318.7" y="106.2">J16</text>
<text x="346.8" y="103.6">DDR3_A6</text>
<text x="91.2" y="110">IO_L14N_VREF_26_J22</text>
<text x="98" y="112.5">IO_L14P_26_H22</text>
<text x="118.1" y="108.7">J22</text>
<text x="118.1" y="111.3">H22</text>
<text x="118.1" y="113.8">D19</text>
<text x="151.9" y="113.8">DDR3_DM3</text>
<text x="298.4" y="112.5">IO_L13N_36_D16</text>
<text x="299.1" y="110">IO_L14P_36_J17</text>
<text x="318.7" y="108.7">J17</text>
<text x="318.7" y="111.3">D16</text>
<text x="318.7" y="113.8">E16</text>
<text x="346.8" y="111.3">DDR3_A4</text>
<text x="346.8" y="113.8">DDR3_A3</text>
<text x="346.8" y="108.7">DDR3_A5</text>
<text x="97.8" y="115.1">IO_L13N_26_D19</text>
<text x="98.1" y="117.6">IO_L13P_26_E19</text>
<text x="118.1" y="116.3">E19</text>
<text x="118.1" y="118.9">E21</text>
<text x="149.9" y="118.9">VRP_26</text>
<text x="152.5" y="116.3">DDR3_D26</text>
<text x="292.6" y="117.6">IO_L12N_VRP_36_G16</text>
<text x="298.7" y="115.1">IO_L13P_36_E16</text>
<text x="318.7" y="116.3">G16</text>
<text x="318.7" y="118.9">F16</text>
<text x="347.9" y="118.9">VRN_36</text>
<text x="347.9" y="116.3">VRP_36</text>
<text x="90.3" y="125.2">IO_L11N_SRCC_26_H20</text>
<text x="92" y="122.7">IO_L12P_VRN_26_D21</text>
<text x="92.2" y="120.1">IO_L12N_VRP_26_E21</text>
<text x="118.1" y="121.4">D21</text>
<text x="118.1" y="124">H20</text>
<text x="149.9" y="121.4">VRN_26</text>
<text x="151.5" y="124">DDR3_DQS3_N</text>
<text x="291" y="122.7">IO_L11N_SRCC_36_B16</text>
<text x="291.2" y="125.2">IO_L11P_SRCC_36_A16</text>
<text x="292.9" y="120.1">IO_L12P_VRN_36_F16</text>
<text x="318.7" y="121.4">B16</text>
<text x="318.7" y="124">A16</text>
<text x="346.8" y="124">DDR3_A1</text>
<text x="346.8" y="121.4">DDR3_A2</text>
<text x="89.9" y="130.3">IO_L10N_MRCC_26_G20</text>
<text x="90.4" y="127.8">IO_L11P_SRCC_26_H19</text>
<text x="118.1" y="126.5">H19</text>
<text x="118.1" y="129">G20</text>
<text x="118.1" y="131.6">F21</text>
<text x="151.6" y="126.5">DDR3_DQS3_P</text>
<text x="152.5" y="129">DDR3_D25</text>
<text x="291" y="127.8">IO_L10N_MRCC_36_L14</text>
<text x="291.1" y="130.3">IO_L10P_MRCC_36_L15</text>
<text x="318.7" y="126.5">L14</text>
<text x="318.7" y="129">L15</text>
<text x="318.7" y="131.6">L16</text>
<text x="346.2" y="131.6">DDR3_CLK1_N</text>
<text x="346.6" y="129">DDR3_BA2</text>
<text x="346.8" y="126.5">DDR3_A0</text>
<text x="90.3" y="132.8">IO_L10P_MRCC_26_F21</text>
<text x="91.2" y="135.4">IO_L9N_MRCC_26_C19</text>
<text x="91.4" y="137.9">IO_L9P_MRCC_26_B20</text>
<text x="118.1" y="134.1">C19</text>
<text x="118.1" y="136.7">B20</text>
<text x="152.5" y="134.1">DDR3_D24</text>
<text x="292.1" y="135.4">IO_L9P_MRCC_36_K16</text>
<text x="292.1" y="137.9">IO_L8N_SRCC_36_H18</text>
<text x="292.2" y="132.8">IO_L9N_MRCC_36_L16</text>
<text x="318.7" y="134.1">K16</text>
<text x="318.7" y="136.7">H18</text>
<text x="346.2" y="136.7">DDR3_CLK0_N</text>
<text x="346.3" y="134.1">DDR3_CLK1_P</text>
<text x="91.8" y="140.4">IO_L8N_SRCC_26_F20</text>
<text x="91.9" y="143">IO_L8P_SRCC_26_F19</text>
<text x="118.1" y="139.1">F20</text>
<text x="118.1" y="141.7">F19</text>
<text x="152.5" y="139.2">DDR3_D27</text>
<text x="292.2" y="140.4">IO_L8P_SRCC_36_G18</text>
<text x="299.5" y="143">IO_L7N_36_M17</text>
<text x="318.7" y="139.1">G18</text>
<text x="318.7" y="141.7">M17</text>
<text x="346.2" y="141.7">DDR3_CKE1</text>
<text x="346.3" y="139.2">DDR3_CLK0_P</text>
<text x="99.2" y="145.5">IO_L7N_26_A21</text>
<text x="99.3" y="148">IO_L7P_26_A20</text>
<text x="118.1" y="144.2">A21</text>
<text x="118.1" y="146.8">A20</text>
<text x="118.1" y="149.3">E23</text>
<text x="152.5" y="146.8">DDR3_D28</text>
<text x="152.5" y="144.2">DDR3_D29</text>
<text x="152.5" y="149.3">DDR3_D31</text>
<text x="299.6" y="145.5">IO_L7P_36_M18</text>
<text x="300.2" y="148">IO_L6N_36_J19</text>
<text x="318.7" y="144.2">M18</text>
<text x="318.7" y="146.8">J19</text>
<text x="318.7" y="149.3">K19</text>
<text x="346.2" y="144.2">DDR3_CKE0</text>
<text x="346.6" y="149.3">DDR3_BA0</text>
<text x="346.6" y="146.8">DDR3_BA1</text>
<text x="99.2" y="155.7">IO_L5N_26_B22</text>
<text x="99.2" y="150.6">IO_L6N_26_E23</text>
<text x="99.3" y="153.1">IO_L6P_26_E22</text>
<text x="118.1" y="151.8">E22</text>
<text x="118.1" y="154.4">B22</text>
<text x="152.5" y="151.8">DDR3_D30</text>
<text x="154.4" y="154.4">DDR3_DM4</text>
<text x="299.8" y="155.7">IO_L5P_36_C17</text>
<text x="299.8" y="153.1">IO_L5N_36_B17</text>
<text x="299.9" y="150.6">IO_L6P_36_K19</text>
<text x="318.7" y="151.8">B17</text>
<text x="318.7" y="154.4">C17</text>
<text x="345.7" y="151.8">DDR3_WE_B</text>
<text x="346" y="154.4">DDR3_CAS_B</text>
<text x="92.4" y="160.7">IO_L4N_VREF_26_J21</text>
<text x="99.3" y="158.2">IO_L5P_26_B21</text>
<text x="118.1" y="156.9">B21</text>
<text x="118.1" y="159.5">J21</text>
<text x="155" y="156.9">DDR3_D33</text>
<text x="292.9" y="158.2">IO_L4N_VREF_36_L18</text>
<text x="300.2" y="160.7">IO_L4P_36_L19</text>
<text x="318.7" y="156.9">L18</text>
<text x="318.7" y="159.5">L19</text>
<text x="346" y="159.5">DDR3_RAS_B</text>
<text x="16.6" y="164.5">VCC1V5</text>
<text x="99.1" y="165.8">IO_L3N_26_C23</text>
<text x="99.7" y="163.3">IO_L4P_26_J20</text>
<text x="118.1" y="162">J20</text>
<text x="118.1" y="164.5">C23</text>
<text x="118.1" y="167.1">B23</text>
<text x="154.1" y="164.5">DDR3_DQS4_N</text>
<text x="154.2" y="167.1">DDR3_DQS4_P</text>
<text x="155" y="162">DDR3_D38</text>
<text x="217.1" y="164.5">VCC1V5</text>
<text x="299.6" y="163.3">IO_L3N_36_G17</text>
<text x="299.8" y="165.8">IO_L3P_36_H17</text>
<text x="318.7" y="162">G17</text>
<text x="318.7" y="164.5">H17</text>
<text x="318.7" y="167.1">K17</text>
<text x="346.6" y="167.1">DDR3_S1_B</text>
<text x="35.3" y="172.2">H21</text>
<text x="42" y="173.4">VCCO_26_H21</text>
<text x="99" y="170.9">IO_L2N_26_G22</text>
<text x="99.1" y="173.4">IO_L2P_26_G21</text>
<text x="99.3" y="168.4">IO_L3P_26_B23</text>
<text x="118.1" y="169.6">G22</text>
<text x="118.1" y="172.2">G21</text>
<text x="155" y="169.6">DDR3_D39</text>
<text x="155" y="172.2">DDR3_D32</text>
<text x="236.1" y="172.2">K15</text>
<text x="242.5" y="173.4">VCCO_36_K15</text>
<text x="299.7" y="173.4">IO_L1N_36_D17</text>
<text x="299.8" y="168.4">IO_L2N_36_K17</text>
<text x="299.9" y="170.9">IO_L2P_36_K18</text>
<text x="318.7" y="169.6">K18</text>
<text x="318.7" y="172.2">D17</text>
<text x="345" y="172.2">DDR3_TEMP_EVENT</text>
<text x="346.6" y="169.6">DDR3_S0_B</text>
<text x="35.3" y="177.2">D23</text>
<text x="35.5" y="174.7">E20</text>
<text x="35.5" y="179.8">B19</text>
<text x="42" y="178.5">VCCO_26_D23</text>
<text x="42" y="176">VCCO_26_E20</text>
<text x="99.2" y="176">IO_L1N_26_A24</text>
<text x="99.3" y="178.5">IO_L1P_26_A23</text>
<text x="118.1" y="174.7">A24</text>
<text x="118.1" y="177.2">A23</text>
<text x="118.1" y="179.8">D20</text>
<text x="155" y="174.7">DDR3_D35</text>
<text x="155" y="177.2">DDR3_D34</text>
<text x="155" y="179.8">DDR3_D37</text>
<text x="235.9" y="179.8">C16</text>
<text x="236.2" y="177.2">F17</text>
<text x="236.4" y="174.7">J18</text>
<text x="242.5" y="178.5">VCCO_36_F17</text>
<text x="242.5" y="176">VCCO_36_J18</text>
<text x="299.8" y="178.5">IO_L0N_36_E17</text>
<text x="299.9" y="176">IO_L1P_36_E18</text>
<text x="318.7" y="174.7">E18</text>
<text x="318.7" y="177.2">E17</text>
<text x="318.7" y="179.8">F18</text>
<text x="345.8" y="174.7">DDR3_RESET_B</text>
<text x="346.2" y="177.2">DDR3_ODT1</text>
<text x="346.2" y="179.8">DDR3_ODT0</text>
<text x="35.5" y="182.3">A22</text>
<text x="42" y="183.6">VCCO_26_A22</text>
<text x="42" y="181.1">VCCO_26_B19</text>
<text x="99.1" y="181.1">IO_L0N_26_D20</text>
<text x="99.2" y="183.6">IO_L0P_26_C20</text>
<text x="118.1" y="182.3">C20</text>
<text x="155" y="182.3">DDR3_D36</text>
<text x="242.5" y="181.1">VCCO_36_C16</text>
<text x="300.1" y="181.1">IO_L0P_36_F18</text>
<text x="40.7" y="189.9">U1</text>
<text x="74.1" y="188.7">6vlx240tff1156</text>
<text x="241.3" y="187.4">U1</text>
<text x="274.7" y="186.1">6vlx240tff1156</text>
<text x="227.3" y="202.6">C278</text>
<text x="246.3" y="202.6">C51</text>
<text x="26.7" y="205.2">C277</text>
<text x="26.7" y="207.7">47UF</text>
<text x="45.8" y="205.2">C50</text>
<text x="52.5" y="207.7">2.2UF</text>
<text x="87.7" y="207.7">VCC1V5</text>
<text x="184.1" y="205.2">VCC1V5</text>
<text x="227.3" y="205.2">47UF</text>
<text x="253" y="205.2">2.2UF</text>
<text x="80.6" y="230.6">VRN_26</text>
<text x="80.7" y="233.1">VRP_26</text>
<text x="177" y="228">VRN_36</text>
<text x="177.2" y="230.6">VRP_36</text>
</g>
<g font-size="2">
<text x="193" y="213.8">R30</text>
<text x="96.6" y="218.9">49.9</text>
<text x="96.6" y="216.3">R27</text>
<text x="193" y="216.3">49.9</text>
<text x="96.6" y="244.2">R28</text>
<text x="193" y="244.2">49.9</text>
<text x="193" y="241.6">R29</text>
<text x="96.6" y="246.7">49.9</text>
</g>
</svg>
